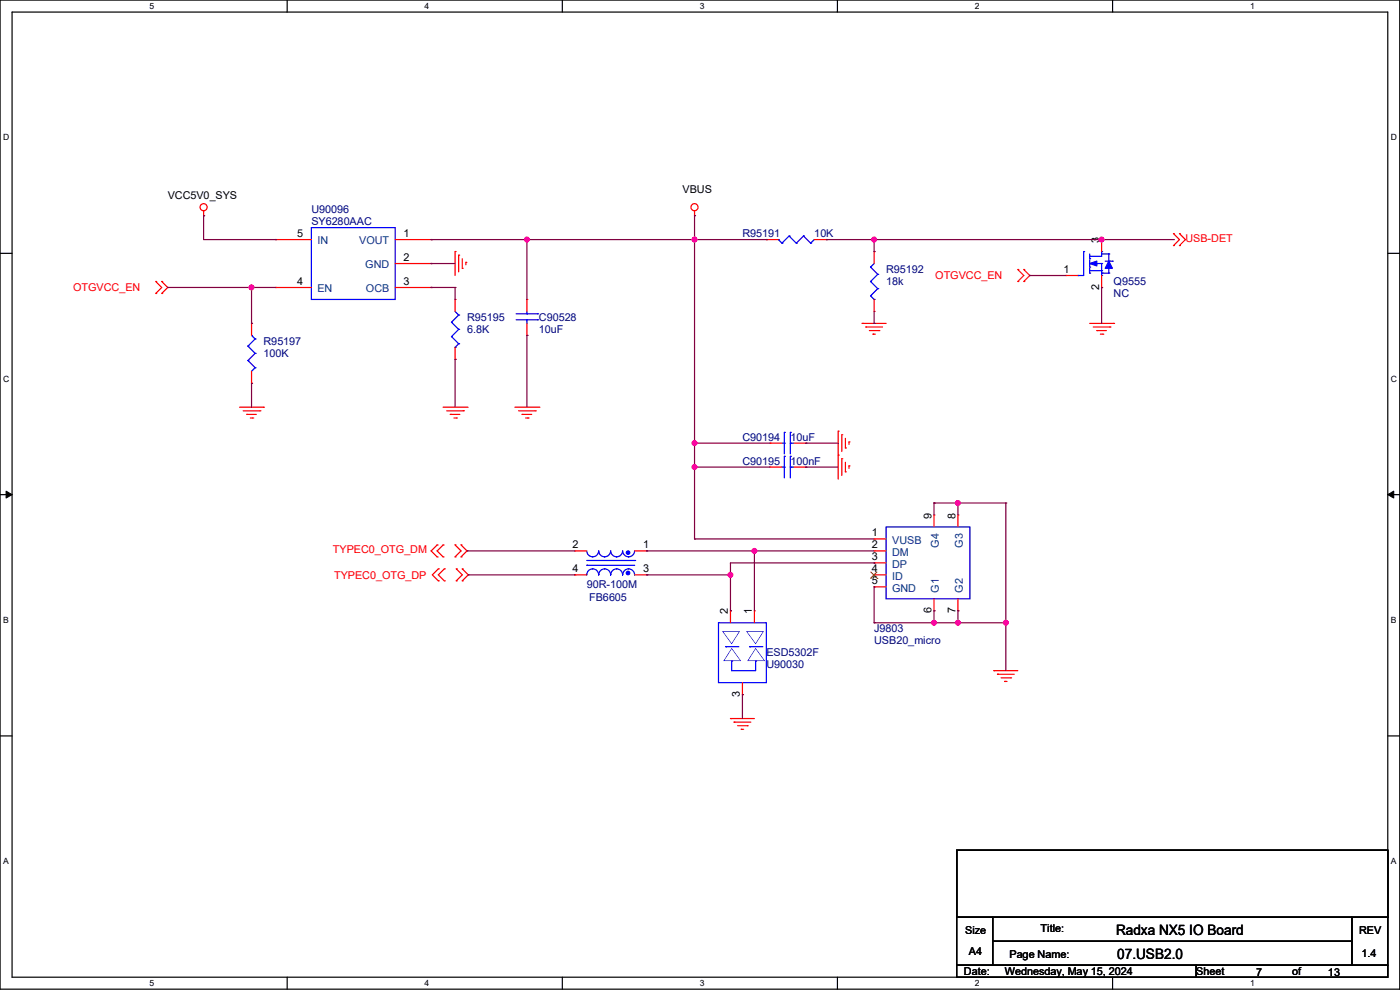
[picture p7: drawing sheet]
<svg xmlns="http://www.w3.org/2000/svg" width="297mm" height="210mm" viewBox="0 0 297 210" stroke-linecap="round" stroke-linejoin="round" font-family="sans-serif">
<path d="M0 0h296.9v209.8h-296.9zM2.6 2.6h291.8v204.7h-291.8z" fill="none" stroke="#000" stroke-width=".25"/>
<g fill="#fff">
<path d="M31.7 .3h1v2h-1z"/>
<path d="M31.7 207.5h1v2.1h-1z"/>
</g>
<path d="M60.9 0v2.6M60.9 207.3v2.5" fill="none" stroke="#000" stroke-width=".25"/>
<g fill="#fff">
<path d="M90.1 .3h1v2h-1z"/>
<path d="M90.1 207.5h1v2.1h-1z"/>
</g>
<path d="M119.3 0v2.6M119.3 207.3v2.5" fill="none" stroke="#000" stroke-width=".25"/>
<g fill="#fff">
<path d="M148.5 .3h1v2h-1z"/>
<path d="M148.5 207.5h1v2.1h-1z"/>
</g>
<path d="M177.7 0v2.6M177.7 207.3v2.5" fill="none" stroke="#000" stroke-width=".25"/>
<g fill="#fff">
<path d="M206.8 .3h1v2h-1z"/>
<path d="M206.8 207.5h1v2.1h-1z"/>
</g>
<path d="M236 0v2.6M236 207.3v2.5" fill="none" stroke="#000" stroke-width=".25"/>
<g fill="#fff">
<path d="M265.2 .3h1v2h-1z"/>
<path d="M265.2 207.5h1v2.1h-1z"/>
<path d="M.7 28.2h1.2v2h-1.2z"/>
<path d="M295 28.2h1.3v2h-1.3z"/>
<path d="M.7 79.3h1.2v2.1h-1.2z"/>
<path d="M295 79.3h1.3v2.1h-1.3z"/>
</g>
<path d="M0 53.7h2.6M294.4 53.7h2.5" fill="none" stroke="#000" stroke-width=".25"/>
<g fill="#fff">
<path d="M.7 130.5h1.2v2h-1.2z"/>
<path d="M295 130.5h1.2v2h-1.2z"/>
</g>
<path d="M0 104.9h2.6M294.4 104.9h2.5" fill="none" stroke="#000" stroke-width=".25"/>
<path d="M1.3 104.2l1.3 .7-1.3 .7zM294.4 104.9l1.3-.7v1.4z" fill="#000" stroke="#000" stroke-width=".21"/>
<g fill="#fff">
<path d="M.7 181.7h1.2v2h-1.2z"/>
<path d="M295 181.7h1.2v2h-1.2z"/>
</g>
<path d="M0 156.1h2.6M294.4 156.1h2.5M203 180.4h91.4v14.2h-91.4zM203 194.6h7.6v10.1h-7.6zM210.6 194.6h76.2v5.1h-76.2zM210.6 199.7h76.2v5h-76.2zM286.8 194.6h7.6v10.1h-7.6zM203 204.7h50.8v2.6h-50.8zM253.8 204.7h40.6v2.6h-40.6z" fill="none" stroke="#000" stroke-width=".25"/>
<g fill="none" stroke="#f00" stroke-width=".25">
<path d="M33 59.7h.1M33 59.7l1.3 1.3-1.3 1.3M34.3 59.7h.1M34.3 59.7l1.3 1.3-1.3 1.3M43.2 45.7h.1M43.2 44.7v1M58.4 50.8h.1M58.4 50.8h7.7M83.8 55.9h7.7M83.8 50.8h7.7M91.5 55.9h.1M91.5 50.8h.1"/>
<path d="M96.5 53.4h.1M96.5 53.4v5M97.3 54.1h.1M97.3 54.1v3.6M98.1 56.9h.1M98.1 54.9v2M98.8 55.6h.1M98.8 55.6v.6M147.3 45.7h.1M147.3 44.7v1M162.6 50.8h.1M162.6 50.8h2.5"/>
<path d="M172.7 50.8h2.6M175.3 50.8h.1M185.4 53.4h.1M185.4 53.4v2.5M215.9 59.7h.1M215.9 57.2h.1M215.9 57.2l1.3 1.2-1.3 1.3M217.2 57.2h.1M217.2 59.7h.1M217.2 57.2l1.3 1.2-1.3 1.3M226.1 58.4h.1M226.1 58.4h2.5"/>
<path d="M233.7 50.8h.1M233.7 50.8v2.6M233.7 58.4v2.6M248.9 49.6h.1M248.9 52.1h.1M248.9 49.6l1.3 1.2-1.3 1.3M250.2 49.6h.1M250.2 52.1h.1M250.2 49.6l1.3 1.2-1.3 1.3M33 62.3h.1M34.3 62.3h.1M53.4 68.6h.1"/>
<path d="M53.4 68.6v2.5M53.4 78.8v2.5M58.4 61h.1M58.4 61h7.7M83.8 61h7.7M91.5 61h.1M96.5 63.5h.1M96.5 76.2h.1M96.5 63.5v2.6M96.5 73.7v2.5M111.8 63.5h.1M111.8 71.1h.1"/>
<path d="M111.8 63.5v2.6M111.8 68.6v2.5M182.9 68.6h.1M182.9 68.6h5.1M183.7 69.4h.1M183.7 69.4h3.5M184.4 70.1h2.1M185.2 70.9h.1M185.2 70.9h.5M185.4 66.1h.1M185.4 63.5v2.6M186.5 70.1h.1"/>
<path d="M231.2 68.6h5M231.9 69.4h3.6M232.7 70.1h.1M232.7 70.1h2M233.4 70.9h.6M233.7 61h.1M234 70.9h.1M235.5 69.4h.1M236.2 68.6h.1M50.8 86.4h5.1M51.6 87.1h3.5M52.3 87.9h.1"/>
<path d="M52.3 87.9h2.1M53.1 88.7h.5M53.4 81.3h.1M53.6 88.7h.1M55.1 87.1h.1M55.9 86.4h.1M94 86.4h5.1M94.8 87.1h3.5M95.5 87.9h.1M95.5 87.9h2.1M96.3 88.7h.5M96.8 88.7h.1"/>
<path d="M98.3 87.1h.1M99.1 86.4h.1M109.2 86.4h5.1M110 87.1h3.6M110.8 87.9h.1M110.8 87.9h2M111.5 88.7h.5M112 88.7h.1M113.6 87.1h.1M114.3 86.4h.1M163.3 99.1h.1M163.3 94h.1"/>
<path d="M163.3 99.1h2.6M163.3 94h2.6M168.4 99.1h2.6M168.4 94h2.6M171 99.1h.1M171 94h.1M177.8 91.5h.1M177.8 96.5h.1M177.8 91.5v10.1M178.6 92.2h.1M178.6 97.3h.1M178.6 92.2v3.6"/>
<path d="M178.6 97.3v3.6M179.3 95h.1M179.3 93v2M179.3 98.1v2M180.1 93.7h.1M180.1 98.8h.1M180.1 93.7v.6M180.1 98.8v.5M92.7 118.1h.1M92.7 115.6h.1M92.7 115.6l-1.2 1.3 1.2 1.2M94 118.1h.1"/>
<path d="M94 115.6h.1M94 115.6l-1.3 1.3 1.3 1.2M96.5 118.1h.1M96.5 115.6h.1M96.5 115.6l1.3 1.3-1.3 1.2M97.8 115.6h.1M97.8 118.1h.1M97.8 115.6l1.3 1.3-1.3 1.2M121.9 116.9h.1M121.9 116.9h2.6M134.6 116.9h2.6M137.2 116.9h.1"/>
<path d="M179.3 100.1h.1M185.4 114.3h.1M185.4 116.9h.1M185.4 119.4h.1M185.4 116.9h2.6M185.4 114.3h2.6M185.4 119.4h2.6M198.1 109.2h.1M198.1 109.2v2.6M203.2 109.2h.1M203.2 109.2v2.6M93 123.2h.1"/>
<path d="M93 120.7h.1M93 120.7l-1.3 1.2 1.3 1.3M94.3 123.2h.1M94.3 120.7h.1M94.3 120.7l-1.3 1.2 1.3 1.3M96.8 123.2h.1M96.8 120.7h.1M96.8 120.7l1.3 1.2-1.3 1.3M98.1 120.7h.1M98.1 123.2h.1M98.1 120.7l1.2 1.2-1.2 1.3M121.9 121.9h.1"/>
<path d="M121.9 121.9h2.6M134.6 121.9h2.6M137.2 121.9h.1M155 129.6h.1M155 129.6v2.5M160 129.6h.1M160 129.6v2.5M185.4 121.9h.1M185.4 124.5h.1M185.4 121.9h2.6M185.4 124.5h2.6M198.1 129.6h.1"/>
<path d="M198.1 127v2.6M203.2 129.6h.1M203.2 127v2.6M155 152.4h.1M155 152.4h5M155.7 153.2h.1M155.7 153.2h3.6M156.5 153.9h2M157.2 154.7h.1M157.2 154.7h.6M157.5 147.3h.1M157.5 144.8v2.5"/>
<path d="M158.5 153.9h.1M210.8 142.3h.1M210.8 142.3h5.1M211.6 143h.1M211.6 143h3.6M212.4 143.8h2M213.1 144.5h.1M213.1 144.5h.5M214.4 143.8h.1"/>
<circle cx="43.2" cy="44" r=".75"/>
<circle cx="147.3" cy="44" r=".75"/>
</g>
<g fill="none" stroke="#00f" stroke-width=".25">
<path d="M66.1 48.3h17.7v15.2h-17.7zM165.1 50.8h.1M165.1 50.8l.8 .8M165.9 51.6h.1M167.4 50.1h.1M167.4 50.1l1.5 1.5M167.4 50.1l-1.5 1.5M168.9 51.6h.1M170.5 50.1h.1M170.5 50.1l1.5 1.5M170.5 50.1l-1.6 1.5M172 51.6h.1"/>
<path d="M172.7 50.8l-.7 .8M184.7 56.7h.1M184.7 59.7h.1M184.7 56.7l1.5 1.5M184.7 59.7l1.5 1.5M185.4 55.9l-.7 .8M186.2 58.2h.1M186.2 58.2l-1.5 1.5M228.6 58.4h.1M229.9 53.4h.1M229.9 53.4v5h-1.3M231.2 54.4h.1"/>
<path d="M231.2 56.7h.1M231.2 57.9h.1M231.2 54.9h.1M231.2 57.4h2.5M231.2 55.9h2.5M231.2 53.9v1M231.2 55.1v1.6M231.2 56.9v1M233.7 57.4h.1M233.7 55.9h.1M233.7 58.4h.1M233.7 57.9h.1"/>
<path d="M233.7 53.4h.1M233.7 53.4v1h-2.5M233.7 55.9v2.5M233.7 53.9h1.5M233.7 57.9h1.5M234.5 55.4h1.5M235.2 53.9h.1M235.2 55.4h.1M235.2 57.9h.1M235.2 53.9v1.5M235.2 56.9v1M236 55.4h.1"/>
<path d="M52.6 76.5h.1M52.6 73.4h.1M52.6 76.5l1.5 1.5M52.6 73.4l1.5 1.6M53.4 71.1h.1M53.4 71.1l.7 .8M54.1 78h.1M54.1 75h.1M54.1 71.9h.1M54.1 78l-.7 .8M54.1 75l-1.5 1.5M54.1 71.9l-1.5 1.5"/>
<path d="M95.8 68.3h.1M95.8 71.4h.1M95.8 68.3l1.5 1.6M95.8 71.4l1.5 1.5M96.5 73.7h.1M96.5 66.1l.8 .7M97.3 66.8h.1M97.3 69.9h.1M97.3 72.9h.1M97.3 66.8l-1.5 1.5M97.3 69.9l-1.5 1.5M97.3 72.9l-.8 .8"/>
<path d="M109.5 67.8h4.6M109.5 66.6h4.6M111.8 66.6h.1M111.8 67.8h.1M111.8 66.1v.5M111.8 67.8v.8M114.1 67.8h.1M114.1 66.6h.1M184.7 62.8h.1M184.7 62.8l.7 .7M185.4 63.5h.1M186.2 61.2h.1"/>
<path d="M186.2 61.2l-1.5 1.6M165.9 99.1h.5M165.9 94h.5M166.4 99.1h.1M166.4 96.8h.1M166.4 94h.1M166.4 91.7h.1M166.4 91.7v4.6M166.4 96.8v4.6M167.7 96.8h.1M167.7 99.1h.1M167.7 91.7h.1"/>
<path d="M167.7 94h.1M167.7 99.1h.7M167.7 91.7v4.6M167.7 96.8v4.6M167.7 94h.7M124.5 116.9a1.26 1.26 0 0 0 1.3 1.2 1.29 1.29 0 0 0 1.2-1.2 1.26 1.26 0 0 0 1.3 1.2 1.29 1.29 0 0 0 1.3-1.2 1.26 1.26 0 0 0 1.2 1.2 1.26 1.26 0 0 0 1.3-1.2M124.5 119.9h.1M124.5 119.9h10.1M124.5 118.9h10.1M132.1 116.9a1.26 1.26 0 0 0 1.3 1.2 1.26 1.26 0 0 0 1.2-1.2M134.6 118.9h.1M188 111.8h17.8v15.2h-17.8z"/>
<path d="M124.5 121.9a1.26 1.26 0 0 1 1.3-1.2 1.26 1.26 0 0 1 1.2 1.2 1.26 1.26 0 0 1 1.3-1.2 1.26 1.26 0 0 1 1.2 1.2h.1a1.26 1.26 0 0 1 1.2-1.2 1.26 1.26 0 0 1 1.3 1.2M132.1 121.9a1.26 1.26 0 0 1 1.3-1.2 1.26 1.26 0 0 1 1.2 1.2M152.4 132.1h10.2v12.7h-10.2zM153.2 133.9h3.8l-1.8 2.8zM153.9 137.2h.1M153.9 137.2h2.8M155.2 137.4l2 2.8h-3.8zM158.3 133.9h3.8l-1.8 2.8zM159 137.2h.1M159 137.2h2.8M160.3 137.4l2 2.8h-3.8zM155.2 140.2v2.1h5.1v-2.1"/>
<path d="M155.2 140.2h.1M160.3 140.2h.1"/>
</g>
<g fill="#00f" stroke="#00f" stroke-width=".25">
<path d="M231.2 55.9l1.5-.5v1z"/>
<path d="M235.2 55.4l.8 1.5h-1.5z"/>
<circle cx="133.2" cy="117.2" r=".37"/>
<circle cx="133.2" cy="121.5" r=".37"/>
</g>
<path d="M184.7 122.7h.1M184.7 121.3l1.4 1.4M186.1 122.7h.1M186.1 121.3l-1.4 1.4" fill="none" stroke="#804000" stroke-width=".21"/>
<g fill="none" stroke="#800040" stroke-width=".25">
<path d="M43.2 45.7h.1M43.2 45.7v5.1h15.2M58.4 50.8h.1M91.5 50.8h.1M91.5 55.9h.1M91.5 50.8h71.1M91.5 55.9h5M111.8 50.8h.1M111.8 50.8v12.7M147.3 45.7h.1M147.3 50.8h.1M147.3 45.7v68.6"/>
<path d="M162.6 50.8h.1M175.3 50.8h.1M175.3 50.8h73.6M185.4 53.4h.1M185.4 50.8v2.6M218.5 58.4h.1M218.5 58.4h7.6M233.7 50.8h.1M248.9 50.8h.1M35.6 61h.1M35.6 61h22.8M53.4 68.6h.1"/>
<path d="M53.4 61h.1M53.4 61v7.6M91.5 61h.1M91.5 61h5M96.5 61h.1M96.5 76.2h.1M96.5 61v2.5M96.5 76.2v10.2M111.8 71.1h.1M111.8 71.1v15.3M185.4 68.6h.1M185.4 66.1v2.5"/>
<path d="M233.7 61h.1M233.7 61v7.6M53.4 81.3h.1M53.4 81.3v5.1M147.3 94h.1M147.3 99.1h.1M147.3 94h16M147.3 99.1h16M171 94h.1M171 99.1h.1M171 94h6.8M171 99.1h6.8"/>
<path d="M99.1 116.9h.1M99.1 116.9h22.8M137.2 116.9h.1M137.2 116.9h48.2M147.3 114.3h.1M147.3 114.3h38.1M160 116.9h.1M160 116.9v12.7M185.4 119.4h.1M185.4 119.4h-30.4v10.2M198.1 106.7h.1M198.1 106.7h15.3"/>
<path d="M198.1 106.7v2.5M203.2 106.7h.1M203.2 106.7v2.5M213.4 106.7h.1M213.4 106.7v35.6M99.3 121.9h.1M99.3 121.9h22.6M137.2 121.9h.1M137.2 121.9h17.8M155 121.9h.1M155 129.6h.1M185.4 124.5h.1"/>
<path d="M185.4 132.1h.1M185.4 132.1h28M185.4 124.5v7.6M198.1 132.1h.1M198.1 129.6h.1M198.1 129.6v2.5M203.2 132.1h.1M203.2 129.6h.1M203.2 129.6v2.5M213.4 132.1h.1M157.5 147.3h.1M157.5 147.3v5.1"/>
</g>
<g fill="#f0f" stroke="#f0f" stroke-width=".25">
<circle cx="147.3" cy="94" r=".5"/>
<circle cx="147.3" cy="99.1" r=".5"/>
<circle cx="198.1" cy="132.1" r=".5"/>
<circle cx="213.4" cy="132.1" r=".5"/>
<circle cx="203.2" cy="132.1" r=".5"/>
<circle cx="203.2" cy="106.7" r=".5"/>
<circle cx="185.4" cy="50.8" r=".5"/>
<circle cx="233.7" cy="50.8" r=".5"/>
<circle cx="53.4" cy="61" r=".5"/>
<circle cx="160" cy="116.9" r=".5"/>
<circle cx="155" cy="121.9" r=".5"/>
<circle cx="111.8" cy="50.8" r=".5"/>
<circle cx="147.3" cy="50.8" r=".5"/>
</g>
<g font-size="3">
<text x="236.8" y="198.3">Radxa NX5 IO Board</text>
<text x="237" y="203.4">07.USB2.0</text>
</g>
<g font-size="2.3">
<text x="144.8" y="40.9">VBUS</text>
<text x="35.6" y="42.2">VCC5V0_SYS</text>
<text x="63" y="50.3">5</text>
<text x="85.6" y="50.3">1</text>
<text x="233.2" y="51.6" transform="rotate(-90 233.2 51.6)">3</text>
<text x="85.6" y="55.4">2</text>
<text x="225.6" y="57.9">1</text>
<text x="63" y="60.5">4</text>
<text x="85.6" y="60.5">3</text>
<text x="233.2" y="61.5" transform="rotate(-90 233.2 61.5)">2</text>
<text x="184.9" y="113.8">1</text>
<text x="197.6" y="110" transform="rotate(-90 197.6 110)">9</text>
<text x="202.7" y="110" transform="rotate(-90 202.7 110)">8</text>
<text x="121.4" y="116.3">2</text>
<text x="136.4" y="116.3">1</text>
<text x="184.9" y="116.3">2</text>
<text x="184.9" y="118.9">3</text>
<text x="121.4" y="121.4">4</text>
<text x="136.4" y="121.4">3</text>
<text x="184.9" y="121.4">4</text>
<text x="184.9" y="124">5</text>
<text x="154.4" y="130.3" transform="rotate(-90 154.4 130.3)">2</text>
<text x="159.5" y="130.3" transform="rotate(-90 159.5 130.3)">1</text>
<text x="197.6" y="130.1" transform="rotate(-90 197.6 130.1)">6</text>
<text x="202.7" y="130.1" transform="rotate(-90 202.7 130.1)">7</text>
<text x="157" y="147.9" transform="rotate(-90 157 147.9)">3</text>
<text x="220.8" y="197.7">Title:</text>
<text x="204.8" y="198.2">Size</text>
<text x="205.5" y="202.5">A4</text>
<text x="214.2" y="203.2">Page Name:</text>
<text x="288.3" y="198.2">REV</text>
<text x="288.8" y="203">1.4</text>
<text x="204.5" y="206.8">Date:</text>
<text x="213.1" y="206.8">Wednesday, May 15, 2024</text>
<text x="253.8" y="206.8">Sheet</text>
<text x="266.5" y="207.1">7</text>
<text x="274.1" y="206.8">of</text>
<text x="281.7" y="207.1">13</text>
</g>
<g font-size="2.3" fill="#000080">
<text x="66.1" y="45.3">U90096</text>
<text x="66.1" y="47.8">SY6280AAC</text>
<text x="157.5" y="50.3">R95191</text>
<text x="172.8" y="50.3">10K</text>
<text x="188" y="58">R95192</text>
<text x="188" y="60.5">18k</text>
<text x="236.3" y="60.5">Q9555</text>
<text x="236.3" y="63">NC</text>
<text x="99.1" y="68.1">R95195</text>
<text x="99.1" y="70.7">6.8K</text>
<text x="114.3" y="68.1">C90528</text>
<text x="114.3" y="70.7">10uF</text>
<text x="55.9" y="73.2">R95197</text>
<text x="55.9" y="75.7">100K</text>
<text x="157.5" y="93.5">C90194</text>
<text x="167.7" y="93.5">10uF</text>
<text x="157.5" y="98.6">C90195</text>
<text x="167.7" y="98.6">100nF</text>
<text x="124.5" y="124.8">90R-100M</text>
<text x="125" y="127.6">FB6605</text>
<text x="185.5" y="134.2">J9803</text>
<text x="185.5" y="136.7">USB20_micro</text>
<text x="162.6" y="141.8">U90030</text>
<text x="162.6" y="139.2">ESD5302F</text>
</g>
<g font-size="2.3" fill="#004080">
<text x="67.3" y="51.9">IN</text>
<text x="76.2" y="51.9">VOUT</text>
<text x="77.5" y="56.9">GND</text>
<text x="67.3" y="62">EN</text>
<text x="77.6" y="62">OCB</text>
<text x="189.3" y="115.4">VUSB</text>
<text x="189.3" y="117.9">DM</text>
<text x="199.2" y="116.1" transform="rotate(-90 199.2 116.1)">G4</text>
<text x="204.3" y="116.1" transform="rotate(-90 204.3 116.1)">G3</text>
<text x="189.3" y="120.4">DP</text>
<text x="189.3" y="123">ID</text>
<text x="189.3" y="125.5">GND</text>
<text x="199.2" y="125.7" transform="rotate(-90 199.2 125.7)">G1</text>
<text x="204.3" y="125.7" transform="rotate(-90 204.3 125.7)">G2</text>
</g>
<g font-size="2.3" fill="#f00">
<text x="251.5" y="51.3">USB-DET</text>
<text x="198.4" y="59.2">OTGVCC_EN</text>
<text x="15.5" y="61.8">OTGVCC_EN</text>
<text x="70.6" y="117.4">TYPEC0_OTG_DM</text>
<text x="70.9" y="122.7">TYPEC0_OTG_DP</text>
</g>
<g font-size="1.8">
<text x="31.7" y="1.9">5</text>
<text x="90.1" y="1.9">4</text>
<text x="148.5" y="1.9">3</text>
<text x="206.8" y="1.9">2</text>
<text x="265.2" y="1.9">1</text>
<text x=".7" y="29.8">D</text>
<text x="295.1" y="29.8">D</text>
<text x=".7" y="81">C</text>
<text x="295.1" y="81">C</text>
<text x=".7" y="132.1">B</text>
<text x="295.1" y="132.1">B</text>
<text x=".7" y="183.3">A</text>
<text x="295.1" y="183.3">A</text>
<text x="31.7" y="209.2">5</text>
<text x="90.1" y="209.2">4</text>
<text x="148.5" y="209.2">3</text>
<text x="206.8" y="209.2">2</text>
<text x="265.2" y="209.2">1</text>
</g>
</svg>
